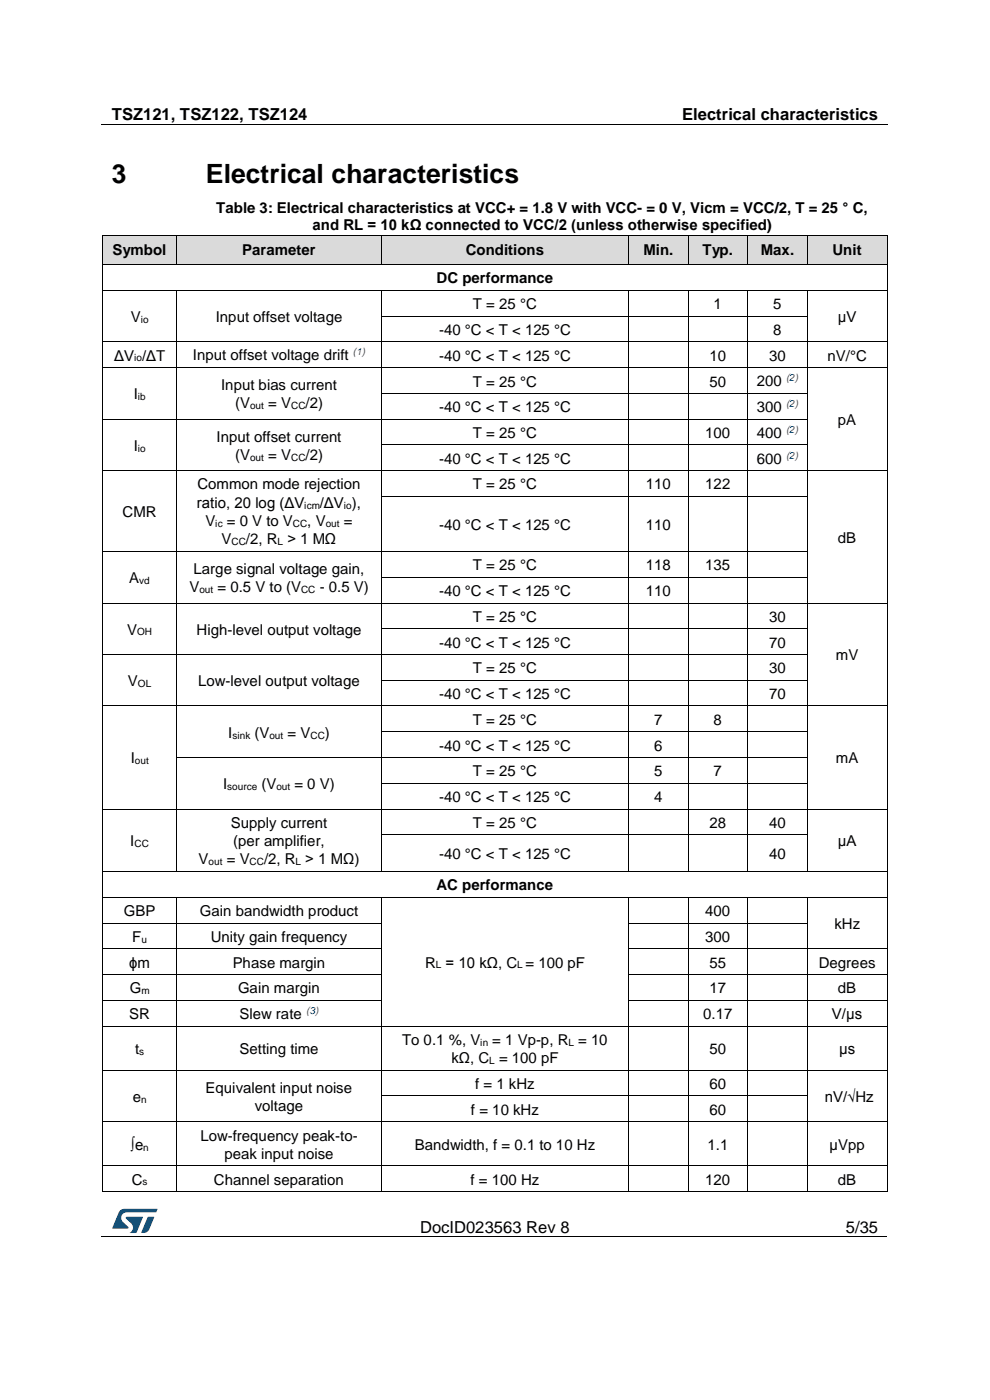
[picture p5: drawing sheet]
<svg xmlns="http://www.w3.org/2000/svg" width="210mm" height="297mm" viewBox="0 0 210 297" stroke-linecap="round" stroke-linejoin="round" font-family="sans-serif">
<path d="M21.5 26.5h166.7" fill="none" stroke="#000" stroke-width=".21"/>
<path d="M104.4 26.4h.2v.1h-.2z" fill="#000"/>
<g fill="#dadada">
<path d="M21.8 50h15.6v6h-15.6z" fill-rule="evenodd"/>
<path d="M37.5 50h43.4v6h-43.4z" fill-rule="evenodd"/>
<path d="M80.9 50h52.4v6h-52.4z" fill-rule="evenodd"/>
<path d="M133.4 50h12.6v6h-12.6z" fill-rule="evenodd"/>
<path d="M146 50h12.6v6h-12.6z" fill-rule="evenodd"/>
<path d="M158.6 50h12.6v6h-12.6z" fill-rule="evenodd"/>
<path d="M171.3 50h16.9v6h-16.9z" fill-rule="evenodd"/>
</g>
<g fill="#dadada">
<path d="M23.7 50h11.9v6h-11.9z"/>
<path d="M39.4 50h39.6v6h-39.6z"/>
<path d="M82.8 50h48.6v6h-48.6z"/>
<path d="M135.3 50h8.8v6h-8.8z"/>
<path d="M147.9 50h8.8v6h-8.8z"/>
<path d="M160.5 50h8.8v6h-8.8z"/>
<path d="M173.1 50h13.2v6h-13.2z"/>
</g>
<g fill="#000">
<path d="M21.7 56h.1v.2h-.1zM21.7 50h.1zM21.8 56h.2v.2h-.2zM37.4 50h.1zM37.4 56h.2v.2h-.2zM80.8 50h.1zM80.8 56h.2v.2h-.2zM133.3 50h.1zM133.3 56h.2v.2h-.2zM145.9 50h.1zM145.9 56h.2v.2h-.2zM158.5 50h.1z"/>
<path d="M158.5 56h.2v.2h-.2zM171.2 50h.1zM171.2 56h.2v.2h-.2zM188.1 56h.2v.2h-.2zM188.2 50h.1zM21.7 61.5h.1v.2h-.1zM21.7 67h.1v.1h-.1zM21.7 72.4h.1v.2h-.1zM21.7 77.9h.1v.2h-.1zM37.3 61.5h.2v.2h-.2zM37.3 67h.2v.1h-.2zM37.3 72.4h.2v.2h-.2z"/>
<path d="M37.3 77.9h.2v.2h-.2zM80.8 61.5h.1v.2h-.1zM80.8 67h.1v.1h-.1zM80.8 72.4h.1v.2h-.1zM80.8 77.9h.1v.2h-.1zM133.3 61.5h.1v.2h-.1zM133.3 67h.1v.1h-.1zM133.3 72.4h.1v.2h-.1zM133.3 77.9h.1v.2h-.1zM145.9 61.5h.1v.2h-.1zM145.9 67h.1v.1h-.1zM145.9 72.4h.1v.2h-.1z"/>
<path d="M145.9 77.9h.1v.2h-.1zM158.5 61.5h.2v.2h-.2zM158.5 67h.2v.1h-.2zM158.5 72.4h.2v.2h-.2zM158.5 77.9h.2v.2h-.2zM171.2 61.5h.1v.2h-.1zM171.2 67h.1v.1h-.1zM171.2 72.4h.1v.2h-.1zM171.2 77.9h.1v.2h-.1zM188.1 61.5h.2v.2h-.2zM188.1 67h.2v.1h-.2zM188.1 72.4h.2v.2h-.2z"/>
<path d="M188.1 77.9h.2v.2h-.2zM21.7 83.4h.1v.2h-.1zM21.7 88.9h.1v.1h-.1zM21.7 94.3h.1v.2h-.1zM21.7 99.8h.1v.1h-.1zM37.3 83.4h.2v.2h-.2zM37.3 88.9h.2v.1h-.2zM37.3 94.3h.2v.2h-.2zM37.3 99.8h.2v.1h-.2zM80.8 83.4h.1v.2h-.1zM80.8 88.9h.1v.1h-.1zM80.8 94.3h.1v.2h-.1z"/>
<path d="M80.8 99.8h.1v.1h-.1zM133.3 83.4h.1v.2h-.1zM133.3 88.9h.1v.1h-.1zM133.3 94.3h.1v.2h-.1zM133.3 99.8h.1v.1h-.1zM145.9 83.4h.1v.2h-.1zM145.9 88.9h.1v.1h-.1zM145.9 94.3h.1v.2h-.1zM145.9 99.8h.1v.1h-.1zM158.5 83.4h.2v.2h-.2zM158.5 88.9h.2v.1h-.2zM158.5 94.3h.2v.2h-.2z"/>
<path d="M158.5 99.8h.2v.1h-.2zM171.2 83.4h.1v.2h-.1zM171.2 88.9h.1v.1h-.1zM171.2 94.3h.1v.2h-.1zM171.2 99.8h.1v.1h-.1zM188.1 83.4h.2v.2h-.2zM188.1 88.9h.2v.1h-.2zM188.1 94.3h.2v.2h-.2zM188.1 99.8h.2v.1h-.2zM21.7 105.2h.1v.2h-.1zM21.7 116.9h.1v.2h-.1zM37.3 105.2h.2v.2h-.2z"/>
<path d="M37.3 116.9h.2v.2h-.2zM80.8 105.2h.1v.2h-.1zM80.8 116.9h.1v.2h-.1zM133.3 105.2h.1v.2h-.1zM133.3 116.9h.1v.2h-.1zM145.9 105.2h.1v.2h-.1zM145.9 116.9h.1v.2h-.1zM158.5 105.2h.2v.2h-.2zM158.5 116.9h.2v.2h-.2zM171.2 105.2h.1v.2h-.1zM171.2 116.9h.1v.2h-.1zM188.1 105.2h.2v.2h-.2z"/>
<path d="M188.1 116.9h.2v.2h-.2zM21.7 122.3h.1v.2h-.1zM21.7 127.8h.1v.2h-.1zM21.7 133.3h.1v.2h-.1zM21.7 138.8h.1v.1h-.1zM37.3 122.3h.2v.2h-.2zM37.3 127.8h.2v.2h-.2zM37.3 133.3h.2v.2h-.2zM37.3 138.8h.2v.1h-.2zM80.8 122.3h.1v.2h-.1zM80.8 127.8h.1v.2h-.1zM80.8 133.3h.1v.2h-.1z"/>
<path d="M80.8 138.8h.1v.1h-.1zM133.3 122.3h.1v.2h-.1zM133.3 127.8h.1v.2h-.1zM133.3 133.3h.1v.2h-.1zM133.3 138.8h.1v.1h-.1zM145.9 122.3h.1v.2h-.1zM145.9 127.8h.1v.2h-.1zM145.9 133.3h.1v.2h-.1zM145.9 138.8h.1v.1h-.1zM158.5 122.3h.2v.2h-.2zM158.5 127.8h.2v.2h-.2zM158.5 133.3h.2v.2h-.2z"/>
<path d="M158.5 138.8h.2v.1h-.2zM171.2 122.3h.1v.2h-.1zM171.2 127.8h.1v.2h-.1zM171.2 133.3h.1v.2h-.1zM171.2 138.8h.1v.1h-.1zM188.1 122.3h.2v.2h-.2zM188.1 127.8h.2v.2h-.2zM188.1 133.3h.2v.2h-.2zM188.1 138.8h.2v.1h-.2zM21.7 144.2h.1v.2h-.1zM21.7 149.7h.1v.2h-.1zM21.7 155.2h.1v.1h-.1z"/>
<path d="M37.3 144.2h.2v.2h-.2zM37.3 149.7h.2v.2h-.2zM37.3 155.2h.2v.1h-.2zM80.8 144.2h.1v.2h-.1zM80.8 149.7h.1v.2h-.1zM80.8 155.2h.1v.1h-.1zM133.3 144.2h.1v.2h-.1zM133.3 149.7h.1v.2h-.1zM133.3 155.2h.1v.1h-.1zM145.9 144.2h.1v.2h-.1zM145.9 149.7h.1v.2h-.1zM145.9 155.2h.1v.1h-.1z"/>
<path d="M158.5 144.2h.2v.2h-.2zM158.5 149.7h.2v.2h-.2zM158.5 155.2h.2v.1h-.2zM171.2 144.2h.1v.2h-.1zM171.2 149.7h.1v.2h-.1zM171.2 155.2h.1v.1h-.1zM188.1 144.2h.2v.2h-.2zM188.1 149.7h.2v.2h-.2zM188.1 155.2h.2v.1h-.2zM21.7 160.7h.1v.1h-.1zM21.7 166.1h.1v.2h-.1zM21.7 171.6h.1v.1h-.1z"/>
<path d="M21.7 177h.1v.2h-.1zM37.3 160.7h.2v.1h-.2zM37.3 166.1h.2v.2h-.2zM37.3 171.6h.2v.1h-.2zM37.3 177h.2v.2h-.2zM80.8 160.7h.1v.1h-.1zM80.8 166.1h.1v.2h-.1zM80.8 171.6h.1v.1h-.1zM80.8 177h.1v.2h-.1zM133.3 160.7h.1v.1h-.1zM133.3 166.1h.1v.2h-.1zM133.3 171.6h.1v.1h-.1z"/>
<path d="M133.3 177h.1v.2h-.1zM145.9 160.7h.1v.1h-.1zM145.9 166.1h.1v.2h-.1zM145.9 171.6h.1v.1h-.1zM145.9 177h.1v.2h-.1zM158.5 160.7h.2v.1h-.2zM158.5 166.1h.2v.2h-.2zM158.5 171.6h.2v.1h-.2zM158.5 177h.2v.2h-.2zM171.2 160.7h.1v.1h-.1zM171.2 166.1h.1v.2h-.1zM171.2 171.6h.1v.1h-.1z"/>
<path d="M171.2 177h.1v.2h-.1zM188.1 160.7h.2v.1h-.2zM188.1 166.1h.2v.2h-.2zM188.1 171.6h.2v.1h-.2zM188.1 177h.2v.2h-.2zM21.7 184.8h.1v.2h-.1zM21.7 190.3h.1v.2h-.1zM21.7 195.7h.1v.2h-.1zM37.3 184.8h.2v.2h-.2zM37.3 190.3h.2v.2h-.2zM37.3 195.7h.2v.2h-.2zM80.8 184.8h.1v.2h-.1z"/>
<path d="M80.8 190.3h.1v.2h-.1zM80.8 195.7h.1v.2h-.1zM133.3 184.8h.1v.2h-.1zM133.3 190.3h.1v.2h-.1zM133.3 195.7h.1v.2h-.1zM145.9 184.8h.1v.2h-.1zM145.9 190.3h.1v.2h-.1zM145.9 195.7h.1v.2h-.1zM158.5 184.8h.2v.2h-.2zM158.5 190.3h.2v.2h-.2zM158.5 195.7h.2v.2h-.2zM171.2 184.8h.1v.2h-.1z"/>
<path d="M171.2 190.3h.1v.2h-.1zM171.2 195.7h.1v.2h-.1zM188.1 184.8h.2v.2h-.2zM188.1 190.3h.2v.2h-.2zM188.1 195.7h.2v.2h-.2zM21.7 201.2h.1v.2h-.1zM21.7 206.7h.1v.1h-.1zM21.7 212.1h.1v.2h-.1zM21.7 217.6h.1v.2h-.1zM37.3 201.2h.2v.2h-.2zM37.3 206.7h.2v.1h-.2zM37.3 212.1h.2v.2h-.2z"/>
<path d="M37.3 217.6h.2v.2h-.2zM80.8 201.2h.1v.2h-.1zM80.8 206.7h.1v.1h-.1zM80.8 212.1h.1v.2h-.1zM80.8 217.6h.1v.2h-.1zM133.3 201.2h.1v.2h-.1zM133.3 206.7h.1v.1h-.1zM133.3 212.1h.1v.2h-.1zM133.3 217.6h.1v.2h-.1zM145.9 201.2h.1v.2h-.1zM145.9 206.7h.1v.1h-.1zM145.9 212.1h.1v.2h-.1z"/>
<path d="M145.9 217.6h.1v.2h-.1zM158.5 201.2h.2v.2h-.2zM158.5 206.7h.2v.1h-.2zM158.5 212.1h.2v.2h-.2zM158.5 217.6h.2v.2h-.2zM171.2 201.2h.1v.2h-.1zM171.2 206.7h.1v.1h-.1zM171.2 212.1h.1v.2h-.1zM171.2 217.6h.1v.2h-.1zM188.1 201.2h.2v.2h-.2zM188.1 206.7h.2v.1h-.2zM188.1 212.1h.2v.2h-.2z"/>
<path d="M188.1 217.6h.2v.2h-.2zM21.7 226.9h.1v.2h-.1zM21.7 232.4h.1v.2h-.1zM21.7 237.9h.1v.2h-.1zM37.3 226.9h.2v.2h-.2zM37.3 232.4h.2v.2h-.2zM37.3 237.9h.2v.2h-.2zM80.8 226.9h.1v.2h-.1zM80.8 232.4h.1v.2h-.1zM80.8 237.9h.1v.2h-.1zM133.3 226.9h.1v.2h-.1zM133.3 232.4h.1v.2h-.1z"/>
<path d="M133.3 237.9h.1v.2h-.1zM145.9 226.9h.1v.2h-.1zM145.9 232.4h.1v.2h-.1zM145.9 237.9h.1v.2h-.1zM158.5 226.9h.2v.2h-.2zM158.5 232.4h.2v.2h-.2zM158.5 237.9h.2v.2h-.2zM171.2 226.9h.1v.2h-.1zM171.2 232.4h.1v.2h-.1zM171.2 237.9h.1v.2h-.1zM188.1 226.9h.2v.2h-.2zM188.1 232.4h.2v.2h-.2z"/>
<path d="M188.1 237.9h.2v.2h-.2zM21.7 247.2h.1v.2h-.1zM21.7 252.7h.1v.2h-.1zM37.3 247.2h.2v.2h-.2zM37.3 252.7h.2v.2h-.2zM80.8 247.2h.1v.2h-.1zM80.8 252.7h.1v.2h-.1zM133.3 247.2h.1v.2h-.1zM133.3 252.7h.1v.2h-.1zM145.9 247.2h.1v.2h-.1zM145.9 252.7h.1v.2h-.1zM158.5 247.2h.2v.2h-.2z"/>
<path d="M158.5 252.7h.2v.2h-.2zM171.2 247.2h.1v.2h-.1zM171.2 252.7h.1v.2h-.1zM188.1 247.2h.2v.2h-.2zM188.1 252.7h.2v.2h-.2zM61.6 262.3h.1v.2h-.1zM148 262.3h.1v.2h-.1z"/>
</g>
<g fill="none" stroke="#000" stroke-width=".21">
<path d="M21.8 56.2v5.3M21.8 50v6M21.8 50h15.6M22 56.1h15.4M37.5 56.1h43.3M80.8 50h-43.3l-.1 6M80.9 56v-6h52.4v6M81 56.1h52.3M133.4 50h12.5M133.5 56.1h12.4M146 50v6M146 50h12.5"/>
<path d="M146.1 56.1h12.4M158.6 50v6M158.6 50h12.6M158.7 56.1h12.5M171.2 50v6M171.3 50h16.9M171.4 56.1h16.7M188.2 50v6M188.2 56.2v5.3M21.8 61.7v5.3M21.8 67.1v5.3M21.8 72.6v5.3"/>
<path d="M21.8 78.1v5.3M21.8 61.6h15.5M21.8 72.5h15.5M21.8 78h15.5M37.4 61.7v5.3M37.4 67.1v5.3M37.4 72.6v5.3M37.4 78.1v5.3M37.5 61.6h43.3M37.5 72.5h43.3M37.5 78h43.3M80.9 61.7v5.3"/>
<path d="M80.9 67.1v5.3M80.9 72.6v5.3M80.9 78.1v5.3M80.9 61.6h52.4M80.9 67.1h52.4M80.9 72.5h52.4M80.9 78h52.4M133.4 61.7v5.3M133.4 67.1v5.3M133.4 72.6v5.3M133.4 78.1v5.3M133.4 61.6h12.5"/>
<path d="M133.4 67.1h12.5M133.4 72.5h12.5M133.4 78h12.5M146 61.7v5.3M146 67.1v5.3M146 72.6v5.3M146 78.1v5.3M146 61.6h12.5M146 67.1h12.5M146 72.5h12.5M146 78h12.5M158.6 61.7v5.3"/>
<path d="M158.6 67.1v5.3M158.6 72.6v5.3M158.6 78.1v5.3M158.7 61.6h12.5M158.7 67.1h12.5M158.7 72.5h12.5M158.7 78h12.5M171.2 61.7v5.3M171.2 67.1v5.3M171.2 72.6v5.3M171.2 78.1v5.3M171.3 61.6h16.8"/>
<path d="M171.3 72.5h16.8M171.3 78h16.8M188.2 61.7v5.3M188.2 67.1v5.3M188.2 72.6v5.3M188.2 78.1v5.3M21.8 83.6v5.3M21.8 89v5.3M21.8 94.5v5.3M21.8 99.9v5.3M21.8 88.9h15.5M21.8 99.9h15.5"/>
<path d="M37.4 83.6v5.3M37.4 89v5.3M37.4 94.5v5.3M37.4 99.9v5.3M37.5 88.9h43.3M37.5 99.9h43.3M80.9 83.6v5.3M80.9 89v5.3M80.9 94.5v5.3M80.9 99.9v5.3M80.9 83.5h52.4M80.9 88.9h52.4"/>
<path d="M80.9 94.4h52.4M80.9 99.9h52.4M133.4 83.6v5.3M133.4 89v5.3M133.4 94.5v5.3M133.4 99.9v5.3M133.4 83.5h12.5M133.4 88.9h12.5M133.4 94.4h12.5M133.4 99.9h12.5M146 83.6v5.3M146 89v5.3"/>
<path d="M146 94.5v5.3M146 99.9v5.3M146 83.5h12.5M146 88.9h12.5M146 94.4h12.5M146 99.9h12.5M158.6 83.6v5.3M158.6 89v5.3M158.6 94.5v5.3M158.6 99.9v5.3M158.7 83.5h12.5M158.7 88.9h12.5"/>
<path d="M158.7 94.4h12.5M158.7 99.9h12.5M171.2 83.6v5.3M171.2 89v5.3M171.2 94.5v5.3M171.2 99.9v5.3M171.3 99.9h16.8M188.2 83.6v5.3M188.2 89v5.3M188.2 94.5v5.3M188.2 99.9v5.3M21.8 105.4v11.5"/>
<path d="M21.8 117.1v5.2M21.8 117h15.5M37.4 105.4v11.5M37.4 117.1v5.2M37.5 117h43.3M80.9 105.4v11.5M80.9 117.1v5.2M80.9 105.3h52.4M80.9 117h52.4M133.4 105.4v11.5M133.4 117.1v5.2M133.4 105.3h12.5"/>
<path d="M133.4 117h12.5M146 105.4v11.5M146 117.1v5.2M146 105.3h12.5M146 117h12.5M158.6 105.4v11.5M158.6 117.1v5.2M158.7 105.3h12.5M158.7 117h12.5M171.2 105.4v11.5M171.2 117.1v5.2M188.2 105.4v11.5"/>
<path d="M188.2 117.1v5.2M21.8 122.5v5.3M21.8 128v5.3M21.8 133.5v5.3M21.8 138.9v5.3M21.8 127.9h15.5M21.8 138.9h15.5M37.4 122.5v5.3M37.4 128v5.3M37.4 133.5v5.3M37.4 138.9v5.3M37.5 127.9h43.3"/>
<path d="M37.5 138.9h43.3M80.9 122.5v5.3M80.9 128v5.3M80.9 133.5v5.3M80.9 138.9v5.3M80.9 122.4h52.4M80.9 127.9h52.4M80.9 133.4h52.4M80.9 138.9h52.4M133.4 122.5v5.3M133.4 128v5.3M133.4 133.5v5.3"/>
<path d="M133.4 138.9v5.3M133.4 122.4h12.5M133.4 127.9h12.5M133.4 133.4h12.5M133.4 138.9h12.5M146 122.5v5.3M146 128v5.3M146 133.5v5.3M146 138.9v5.3M146 122.4h12.5M146 127.9h12.5M146 133.4h12.5"/>
<path d="M146 138.9h12.5M158.6 122.5v5.3M158.6 128v5.3M158.6 133.5v5.3M158.6 138.9v5.3M158.7 122.4h12.5M158.7 127.9h12.5M158.7 133.4h12.5M158.7 138.9h12.5M171.2 122.5v5.3M171.2 128v5.3M171.2 133.5v5.3"/>
<path d="M171.2 138.9v5.3M171.3 127.9h16.8M188.2 122.5v5.3M188.2 128v5.3M188.2 133.5v5.3M188.2 138.9v5.3M21.8 144.4v5.3M21.8 149.9v5.3M21.8 155.3v5.4M21.8 149.8h15.5M37.4 144.4v5.3M37.4 149.9v5.3"/>
<path d="M37.4 155.3v5.4M37.5 149.8h43.3M80.9 144.4v5.3M80.9 149.9v5.3M80.9 155.3v5.4M80.9 144.3h52.4M80.9 149.8h52.4M80.9 155.2h52.4M133.4 144.4v5.3M133.4 149.9v5.3M133.4 155.3v5.4M133.4 144.3h12.5"/>
<path d="M133.4 149.8h12.5M133.4 155.2h12.5M146 144.4v5.3M146 149.9v5.3M146 155.3v5.4M146 144.3h12.5M146 149.8h12.5M146 155.2h12.5M158.6 144.4v5.3M158.6 149.9v5.3M158.6 155.3v5.4M158.7 144.3h12.5"/>
<path d="M158.7 149.8h12.5M158.7 155.2h12.5M171.2 144.4v5.3M171.2 149.9v5.3M171.2 155.3v5.4M171.3 149.8h16.8M188.2 144.4v5.3M188.2 149.9v5.3M188.2 155.3v5.4M21.8 160.8v5.3M21.8 166.3v5.3M21.8 171.7v5.3"/>
<path d="M21.8 177.2v7.6M21.8 171.7h15.5M37.4 160.8v5.3M37.4 166.3v5.3M37.4 171.7v5.3M37.4 177.2v7.6M37.5 160.7h43.3M37.5 171.7h43.3M80.9 160.8v5.3M80.9 166.3v5.3M80.9 171.7v5.3M80.9 177.2v7.6"/>
<path d="M80.9 160.7h52.4M80.9 166.2h52.4M80.9 171.7h52.4M80.9 177.1h52.4M133.4 160.8v5.3M133.4 166.3v5.3M133.4 171.7v5.3M133.4 177.2v7.6M133.4 160.7h12.5M133.4 166.2h12.5M133.4 171.7h12.5M133.4 177.1h12.5"/>
<path d="M146 160.8v5.3M146 166.3v5.3M146 171.7v5.3M146 177.2v7.6M146 160.7h12.5M146 166.2h12.5M146 171.7h12.5M146 177.1h12.5M158.6 160.8v5.3M158.6 166.3v5.3M158.6 171.7v5.3M158.6 177.2v7.6"/>
<path d="M158.7 160.7h12.5M158.7 166.2h12.5M158.7 171.7h12.5M158.7 177.1h12.5M171.2 160.8v5.3M171.2 166.3v5.3M171.2 171.7v5.3M171.2 177.2v7.6M171.3 171.7h16.8M188.2 160.8v5.3M188.2 166.3v5.3M188.2 171.7v5.3"/>
<path d="M188.2 177.2v7.6M21.8 185v5.3M21.8 190.5v5.2M21.8 195.9v5.3M21.8 184.9h15.5M21.8 190.4h15.5M21.8 195.8h15.5M37.4 190.5v5.2M37.4 195.9v5.3M37.5 184.9h43.3M37.5 190.4h43.3M37.5 195.8h43.3"/>
<path d="M80.9 190.5v5.2M80.9 195.9v5.3M80.9 184.9h52.4M80.9 190.4h52.4M133.4 190.5v5.2M133.4 195.9v5.3M133.4 184.9h12.5M133.4 190.4h12.5M133.4 195.8h12.5M146 190.5v5.2M146 195.9v5.3M146 184.9h12.5"/>
<path d="M146 190.4h12.5M146 195.8h12.5M158.6 190.5v5.2M158.6 195.9v5.3M158.7 184.9h12.5M158.7 190.4h12.5M158.7 195.8h12.5M171.2 190.5v5.2M171.2 195.9v5.3M171.3 184.9h16.8M171.3 190.4h16.8M188.2 185v5.3"/>
<path d="M188.2 190.5v5.2M188.2 195.9v5.3M21.8 201.4v5.3M21.8 206.8v5.3M21.8 212.3v5.3M21.8 217.8v9.1M21.8 201.3h15.5M21.8 206.8h15.5M21.8 212.2h15.5M21.8 217.7h15.5M37.4 201.4v5.3M37.4 206.8v5.3"/>
<path d="M37.4 212.3v5.3M37.4 217.8v9.1M37.5 201.3h43.3M37.5 206.8h43.3M37.5 212.2h43.3M37.5 217.7h43.3M80.9 201.4v5.3M80.9 206.8v5.3M80.9 212.3v5.3M80.9 217.8v9.1M80.9 217.7h52.4M133.4 201.4v5.3"/>
<path d="M133.4 206.8v5.3M133.4 212.3v5.3M133.4 217.8v9.1M133.4 201.3h12.5M133.4 206.8h12.5M133.4 212.2h12.5M133.4 217.7h12.5M146 201.4v5.3M146 206.8v5.3M146 212.3v5.3M146 217.8v9.1M146 201.3h12.5"/>
<path d="M146 206.8h12.5M146 212.2h12.5M146 217.7h12.5M158.6 201.4v5.3M158.6 206.8v5.3M158.6 212.3v5.3M158.6 217.8v9.1M158.7 201.3h12.5M158.7 206.8h12.5M158.7 212.2h12.5M158.7 217.7h12.5M171.2 201.4v5.3"/>
<path d="M171.2 206.8v5.3M171.2 212.3v5.3M171.2 217.8v9.1M171.3 201.3h16.8M171.3 206.8h16.8M171.3 212.2h16.8M171.3 217.7h16.8M188.2 201.4v5.3M188.2 206.8v5.3M188.2 212.3v5.3M188.2 217.8v9.1M21.8 227.1v5.3"/>
<path d="M21.8 232.6v5.3M21.8 238.1v9.1M21.8 227h15.5M21.8 238h15.5M37.4 227.1v5.3M37.4 232.6v5.3M37.4 238.1v9.1M37.5 227h43.3M37.5 238h43.3M80.9 227.1v5.3M80.9 232.6v5.3M80.9 238.1v9.1"/>
<path d="M80.9 227h52.4M80.9 232.5h52.4M80.9 238h52.4M133.4 227.1v5.3M133.4 232.6v5.3M133.4 238.1v9.1M133.4 227h12.5M133.4 232.5h12.5M133.4 238h12.5M146 227.1v5.3M146 232.6v5.3M146 238.1v9.1"/>
<path d="M146 227h12.5M146 232.5h12.5M146 238h12.5M158.6 227.1v5.3M158.6 232.6v5.3M158.6 238.1v9.1M158.7 227h12.5M158.7 232.5h12.5M158.7 238h12.5M171.2 227.1v5.3M171.2 232.6v5.3M171.2 238.1v9.1"/>
<path d="M171.3 227h16.8M171.3 238h16.8M188.2 227.1v5.3M188.2 232.6v5.3M188.2 238.1v9.1M21.8 247.4v5.3M21.8 247.3h15.5M21.8 252.8h15.5M37.4 247.4v5.3M37.5 247.3h43.3M37.5 252.8h43.3M80.9 247.4v5.3"/>
<path d="M80.9 247.3h52.4M80.9 252.8h52.4M133.4 247.4v5.3M133.4 247.3h12.5M133.4 252.8h12.5M146 247.4v5.3M146 247.3h12.5M146 252.8h12.5M158.6 247.4v5.3M158.7 247.3h12.5M158.7 252.8h12.5M171.2 247.4v5.3"/>
<path d="M171.3 247.3h16.8M171.3 252.8h16.8M188.2 247.4v5.3M21.5 262.4h166.7"/>
</g>
<g fill="#005288">
<path d="M25.4 256.9l.6-.4h.4h7l-.3 .7h-6.2a1.18 1.18 0 0 0-1.1 .7 1.18 1.18 0 0 0 .2 1.3l1.2 1.1v.3h-3.4z"/>
<path d="M31.4 258.2h1.3l-1 2.6a1.31 1.31 0 0 1-1.7 .7z"/>
<path d="M26.7 258.2h3.6l-1.4 3.4h-1.4a1.29 1.29 0 0 0 .4-2l-1.2-1.1z"/>
</g>
<g font-size="5.6">
<text x="23.7" y="38.9">3</text>
<text x="43.7" y="38.9">Electrical characteristics</text>
</g>
<g font-size="3.5">
<text x="23.7" y="25.5">TSZ121, TSZ122, TSZ124</text>
<text x="144.7" y="25.5">Electrical characteristics</text>
<text x="89.1" y="261.5">DocID023563 Rev 8</text>
<text x="179.5" y="261.5">5/35</text>
</g>
<g font-size="3.2">
<text x="45.9" y="45.2">Table 3: Electrical characteristics at VCC+ = 1.8 V with VCC- = 0 V, Vicm = VCC/2, T = 25 ° C,</text>
<text x="66.3" y="48.8">and RL = 10 kΩ connected to VCC/2 (unless otherwise specified)</text>
<text x="23.9" y="54.2">Symbol</text>
<text x="51.4" y="54.2">Parameter</text>
<text x="98.8" y="54.2">Conditions</text>
<text x="136.5" y="54.2">Min.</text>
<text x="149" y="54.2">Typ.</text>
<text x="161.4" y="54.2">Max.</text>
<text x="176.6" y="54.2">Unit</text>
<text x="92.6" y="60">DC performance</text>
<text x="100.3" y="65.6">T = 25 °C</text>
<text x="151.4" y="65.6">1</text>
<text x="164" y="65.6">5</text>
<text x="27.7" y="68.3">V</text>
<text x="45.8" y="68.3">Input offset voltage</text>
<text x="93.1" y="71">-40 °C &lt; T &lt; 125 °C</text>
<text x="164" y="71">8</text>
<text x="177.8" y="68.3">μV</text>
<text x="24.2" y="76.5">ΔV /ΔT</text>
<text x="40.9" y="76.5">Input offset voltage drift</text>
<text x="93.1" y="76.5">-40 °C &lt; T &lt; 125 °C</text>
<text x="150.5" y="76.5">10</text>
<text x="163.2" y="76.5">30</text>
<text x="175.6" y="76.5">nV/°C</text>
<text x="46.9" y="82.8">Input bias current</text>
<text x="100.3" y="82">T = 25 °C</text>
<text x="150.5" y="82">50</text>
<text x="160.5" y="82">200</text>
<text x="28.4" y="84.7">I</text>
<text x="49.9" y="86.7">(V</text>
<text x="56.9" y="86.7">= V</text>
<text x="64.8" y="86.7">/2)</text>
<text x="93.1" y="87.5">-40 °C &lt; T &lt; 125 °C</text>
<text x="160.5" y="87.4">300</text>
<text x="28.4" y="95.6">I</text>
<text x="45.9" y="93.7">Input offset current</text>
<text x="100.3" y="92.9">T = 25 °C</text>
<text x="149.6" y="92.9">100</text>
<text x="160.5" y="92.9">400</text>
<text x="177.8" y="90.2">pA</text>
<text x="49.9" y="97.6">(V</text>
<text x="56.9" y="97.6">= V</text>
<text x="64.8" y="97.6">/2)</text>
<text x="93.1" y="98.4">-40 °C &lt; T &lt; 125 °C</text>
<text x="160.5" y="98.3">600</text>
<text x="41.8" y="107.7">ratio, 20 log (ΔV</text>
<text x="41.9" y="103.8">Common mode rejection</text>
<text x="67.8" y="107.7">/ΔV ),</text>
<text x="100.3" y="103.8">T = 25 °C</text>
<text x="137" y="103.8">110</text>
<text x="149.6" y="103.8">122</text>
<text x="26" y="109.7">CMR</text>
<text x="43.6" y="111.6">V</text>
<text x="48.1" y="111.6">= 0 V to V</text>
<text x="65.2" y="111.6">, V</text>
<text x="72.9" y="111.6">=</text>
<text x="93.1" y="112.4">-40 °C &lt; T &lt; 125 °C</text>
<text x="137" y="112.4">110</text>
<text x="47" y="115.5">V</text>
<text x="52.2" y="115.5">/2, R &gt; 1 MΩ</text>
<text x="177.8" y="115.1">dB</text>
<text x="27.4" y="123.7">A</text>
<text x="40.2" y="125.6">V</text>
<text x="41.1" y="121.8">Large signal voltage gain,</text>
<text x="46.1" y="125.6">= 0.5 V to (V</text>
<text x="67.8" y="125.6">- 0.5 V)</text>
<text x="100.3" y="120.9">T = 25 °C</text>
<text x="137" y="120.9">118</text>
<text x="149.6" y="120.9">135</text>
<text x="93.1" y="126.4">-40 °C &lt; T &lt; 125 °C</text>
<text x="100.3" y="131.9">T = 25 °C</text>
<text x="137" y="126.4">110</text>
<text x="163.2" y="131.9">30</text>
<text x="27" y="134.6">V</text>
<text x="41.7" y="134.6">High-level output voltage</text>
<text x="93.1" y="137.4">-40 °C &lt; T &lt; 125 °C</text>
<text x="163.2" y="137.4">70</text>
<text x="100.3" y="142.8">T = 25 °C</text>
<text x="163.2" y="142.8">30</text>
<text x="177.3" y="140.1">mV</text>
<text x="27.1" y="145.6">V</text>
<text x="42" y="145.6">Low-level output voltage</text>
<text x="93.1" y="148.3">-40 °C &lt; T &lt; 125 °C</text>
<text x="163.2" y="148.3">70</text>
<text x="100.3" y="153.8">T = 25 °C</text>
<text x="138.8" y="153.8">7</text>
<text x="151.4" y="153.8">8</text>
<text x="27.7" y="162">I</text>
<text x="48.4" y="156.5">I</text>
<text x="54" y="156.5">(V</text>
<text x="61" y="156.5">= V</text>
<text x="68.9" y="156.5">)</text>
<text x="93.1" y="159.3">-40 °C &lt; T &lt; 125 °C</text>
<text x="138.8" y="159.3">6</text>
<text x="177.3" y="162">mA</text>
<text x="47.3" y="167.4">I</text>
<text x="55.5" y="167.4">(V</text>
<text x="62.5" y="167.4">= 0 V)</text>
<text x="100.3" y="164.7">T = 25 °C</text>
<text x="138.8" y="164.7">5</text>
<text x="151.4" y="164.7">7</text>
<text x="93.1" y="170.2">-40 °C &lt; T &lt; 125 °C</text>
<text x="138.8" y="170.2">4</text>
<text x="27.6" y="179.5">I</text>
<text x="48.9" y="175.6">Supply current</text>
<text x="49.4" y="179.5">(per amplifier,</text>
<text x="100.3" y="175.6">T = 25 °C</text>
<text x="150.5" y="175.6">28</text>
<text x="163.2" y="175.6">40</text>
<text x="177.8" y="179.5">μA</text>
<text x="42.1" y="183.4">V</text>
<text x="48.1" y="183.4">= V</text>
<text x="56" y="183.4">/2, R &gt; 1 MΩ)</text>
<text x="93.1" y="182.2">-40 °C &lt; T &lt; 125 °C</text>
<text x="163.2" y="182.2">40</text>
<text x="92.6" y="188.8">AC performance</text>
<text x="26.3" y="194.4">GBP</text>
<text x="42.4" y="194.4">Gain bandwidth product</text>
<text x="149.6" y="194.4">400</text>
<text x="177" y="197.1">kHz</text>
<text x="28.1" y="199.8">F</text>
<text x="44.7" y="199.8">Unity gain frequency</text>
<text x="149.6" y="199.8">300</text>
<text x="27.4" y="205.3">ɸm</text>
<text x="49.4" y="205.3">Phase margin</text>
<text x="90.2" y="205.3">R = 10 kΩ, C = 100 pF</text>
<text x="150.5" y="205.3">55</text>
<text x="173.7" y="205.3">Degrees</text>
<text x="27.5" y="210.7">G</text>
<text x="50.5" y="210.7">Gain margin</text>
<text x="150.5" y="210.7">17</text>
<text x="177.8" y="210.7">dB</text>
<text x="27.4" y="216.2">SR</text>
<text x="50.8" y="216.2">Slew rate</text>
<text x="85.3" y="221.7">To 0.1 %, V</text>
<text x="104.4" y="221.7">= 1 Vp-p, R = 10</text>
<text x="149.2" y="216.2">0.17</text>
<text x="176.5" y="216.2">V/μs</text>
<text x="28.7" y="223.6">t</text>
<text x="50.8" y="223.6">Setting time</text>
<text x="95.8" y="225.6">kΩ, C = 100 pF</text>
<text x="150.5" y="223.6">50</text>
<text x="178" y="223.6">μs</text>
<text x="28.2" y="233.8">e</text>
<text x="43.6" y="231.8">Equivalent input noise</text>
<text x="100.8" y="231">f = 1 kHz</text>
<text x="150.5" y="231">60</text>
<text x="175" y="233.8">nV/√Hz</text>
<text x="54.1" y="235.7">voltage</text>
<text x="99.9" y="236.5">f = 10 kHz</text>
<text x="150.5" y="236.5">60</text>
<text x="27.7" y="243.9">∫e</text>
<text x="42.5" y="242">Low-frequency peak-to-</text>
<text x="47.6" y="245.8">peak input noise</text>
<text x="88" y="243.9">Bandwidth, f = 0.1 to 10 Hz</text>
<text x="150.1" y="243.9">1.1</text>
<text x="176" y="243.9">µVpp</text>
<text x="27.9" y="251.3">C</text>
<text x="45.4" y="251.3">Channel separation</text>
<text x="99.8" y="251.3">f = 100 Hz</text>
<text x="149.6" y="251.3">120</text>
<text x="177.8" y="251.3">dB</text>
</g>
<g font-size="2.1">
<text x="29.8" y="68.5">io</text>
<text x="28.4" y="76.7">io</text>
<text x="29.3" y="84.9">ib</text>
<text x="53" y="86.8">out</text>
<text x="61.8" y="86.8">CC</text>
<text x="29.3" y="95.8">io</text>
<text x="53" y="97.7">out</text>
<text x="61.8" y="97.7">CC</text>
<text x="64.6" y="107.9">icm</text>
<text x="72.9" y="107.9">io</text>
<text x="45.7" y="111.8">ic</text>
<text x="62.1" y="111.8">CC</text>
<text x="69.1" y="111.8">out</text>
<text x="49.1" y="115.7">CC</text>
<text x="58.9" y="115.7">L</text>
<text x="29.5" y="123.9">vd</text>
<text x="42.3" y="125.8">out</text>
<text x="63.9" y="125.8">CC</text>
<text x="29.1" y="134.8">OH</text>
<text x="29.3" y="145.8">OL</text>
<text x="49.3" y="156.7">sink</text>
<text x="57.1" y="156.7">out</text>
<text x="65.9" y="156.7">CC</text>
<text x="28.6" y="162.1">out</text>
<text x="48.2" y="167.6">source</text>
<text x="58.7" y="167.6">out</text>
<text x="28.5" y="179.7">CC</text>
<text x="44.2" y="183.6">out</text>
<text x="53" y="183.6">CC</text>
<text x="62.7" y="183.6">L</text>
<text x="30" y="200">u</text>
<text x="92.5" y="205.4">L</text>
<text x="109.7" y="205.4">L</text>
<text x="30" y="210.9">m</text>
<text x="101.9" y="221.9">in</text>
<text x="120.6" y="221.9">L</text>
<text x="29.5" y="223.8">s</text>
<text x="103.8" y="225.7">L</text>
<text x="29.9" y="233.9">n</text>
<text x="30.4" y="244.1">n</text>
<text x="30.2" y="251.5">s</text>
</g>
<g font-size="2.1" fill="#00f">
<text x="74.8" y="75.4">(1)</text>
<text x="166.8" y="80.9">(2)</text>
<text x="166.8" y="86.4">(2)</text>
<text x="166.8" y="91.8">(2)</text>
<text x="166.8" y="97.3">(2)</text>
<text x="64.9" y="215.1">(3)</text>
</g>
</svg>
